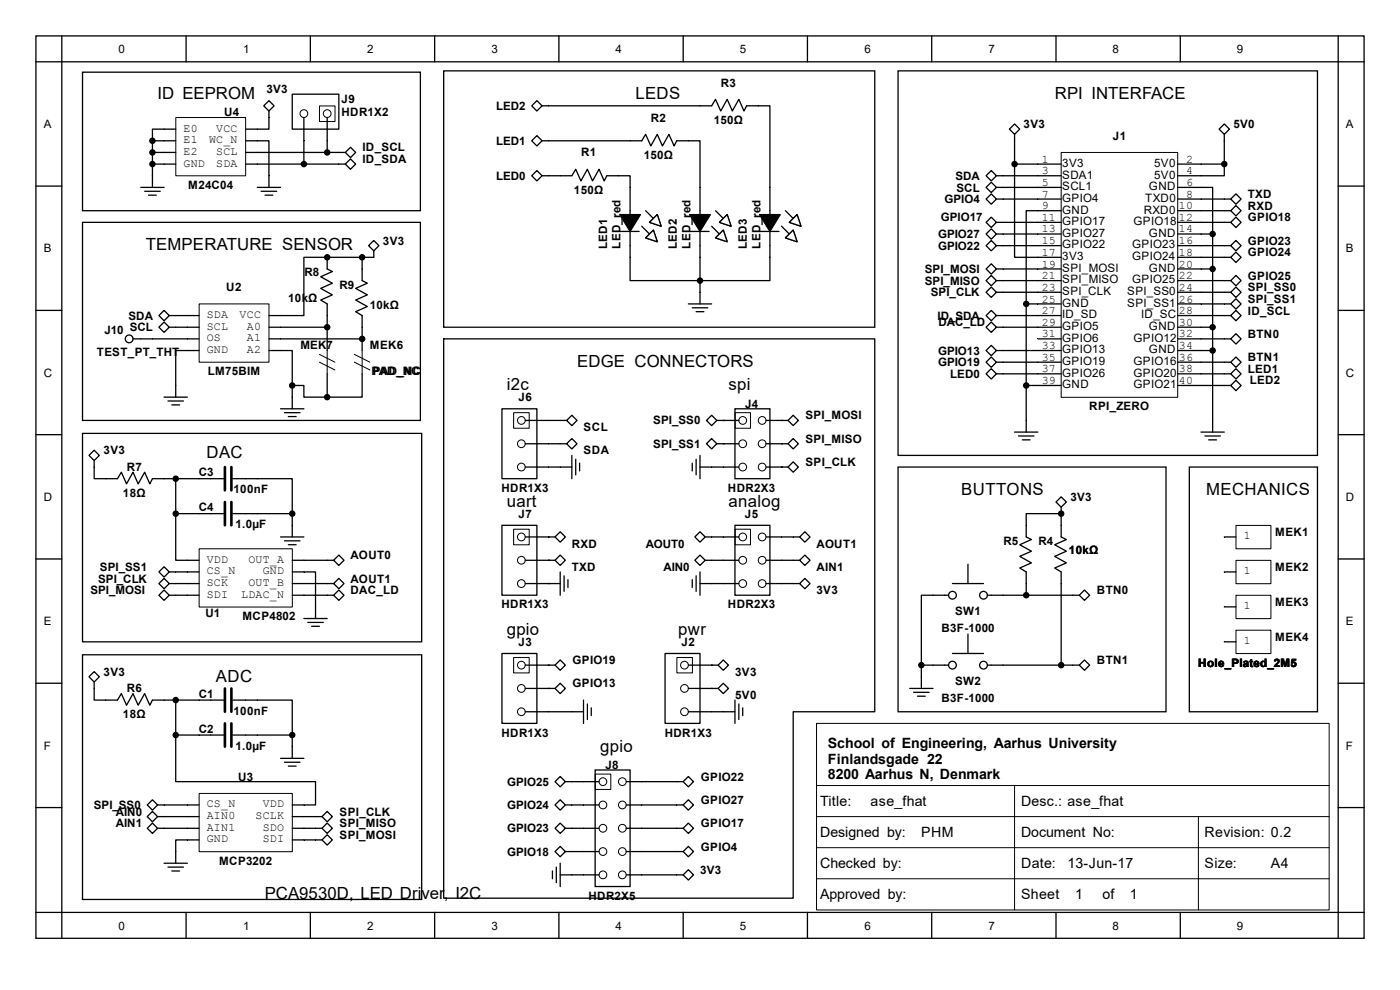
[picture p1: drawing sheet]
<svg xmlns="http://www.w3.org/2000/svg" width="297mm" height="210mm" viewBox="0 0 297 210" stroke-linecap="round" stroke-linejoin="round" font-family="sans-serif">
<g fill="none" stroke="#000" stroke-width=".27">
<path d="M7.6 7.6h281.8v191.5h-281.8zM7.6 13.1h281.8M13.1 7.6v191.5M39.5 7.6v5.5M65.8 7.6v5.5M92.2 7.6v5.5M118.6 7.6v5.5M144.9 7.6v5.5M171.3 7.6v5.5M197.7 7.6v5.5M224 7.6v5.5M250.4 7.6v5.5"/>
<path d="M283.9 7.6v191.5M7.6 39.5h5.5M283.9 39.5h5.5M161.1 49.1h4.2M163.3 44.7v7.4M165.8 48l1.7 1.6M166.6 44.7l1.7 1.6M168.3 48.8l.8 2.5-2.5-.8zM169.1 45.5l.8 2.5-2.4-.8zM7.6 65.8h5.5M39.8 66.9h2.4M39.8 69.4h2.4"/>
<path d="M39.8 71.9h2.4M39.8 74.4h2.4M57.1 66.9h2.4M57.1 69.4h2.4M57.1 71.9h2.4M57.1 74.4h2.4M283.9 65.8h5.5M7.6 92.2h5.5M283.9 92.2h5.5M7.6 118.6h5.5M259.7 113.9h2.5M283.9 118.6h5.5"/>
<path d="M259.7 121.3h2.5M259.7 128.7h2.5M259.7 136.2h2.5M7.6 144.9h5.5M283.9 144.9h5.5M7.6 171.3h5.5M283.9 171.3h5.5M7.6 193.6h281.8M39.5 193.6v5.5M65.8 193.6v5.5M92.2 193.6v5.5M118.6 193.6v5.5"/>
<path d="M144.9 193.6v5.5M171.3 193.6v5.5M197.7 193.6v5.5M224 193.6v5.5M250.4 193.6v5.5"/>
</g>
<path d="M42.2 64.5h14.9v12.3h-14.9zM262.2 111.5h7.4v4.9h-7.4zM262.2 118.9h7.4v4.9h-7.4zM262.2 126.3h7.4v4.9h-7.4zM262.2 133.7h7.4v4.9h-7.4zM173.2 153.5h108.8v39.5h-108.8zM173.2 166.6h108.8M173.2 173.2h108.8M173.2 179.8h108.8M215.2 166.6v26.4M254.2 173.2v19.8M173.2 186.4h108.8" fill="none" stroke="#000" stroke-width=".21"/>
<path d="M161.1 45.5h4.4l-2.2 3.6z" fill="#000" stroke="#000" stroke-width=".27"/>
<g fill="#fff" stroke="#000" stroke-width=".27">
<path d="M169.1 45.5l.8 2.5-2.4-.8z"/>
<path d="M168.3 48.8l.8 2.5-2.5-.8z"/>
</g>
<g fill="none" stroke="#000" stroke-width=".27">
<path d="M29.9 39.8h4.9M32.3 29.9h5M32.3 32.3h5M32.3 34.8h5M32.3 29.9v9.9M37.3 27.4h-5v2.5M52.1 29.9h5v9.9M52.1 27.4h2.5M52.1 32.3h2.5M52.1 34.8h2.5M54.6 39.8h4.9M71.9 32.3h1.4"/>
<path d="M71.9 34.8h1.4M74.4 33.7l1.1 1.1-1.1 1.1-1.1-1.1zM74.4 31.2l1.1 1.1-1.1 1.1-1.1-1.1zM118.8 37.3h2.5l.8-1.4 1.1 2.5 1.4-2.5 1.1 2.5 1.4-2.5 1.1 2.5 .5-1.1h2.5M163.3 39.8v4.9M209.2 37.3l1.1-1.1 1.1 1.1-1.1 1.1zM209.2 39.8l1.1-1.1 1.1 1.1-1.1 1.1zM211.4 37.3h13.7M211.4 39.8h13.7M220.2 34.8h4.9M249.8 39.8h7.5v9.8M249.8 34.8h5"/>
<path d="M249.8 37.3h5M30.7 40.6h3.3M31.5 41.4h1.7M55.4 40.6h3.3M56.2 41.4h1.7M131.5 49.1h4.1M133.7 44.7v7.4M136.1 48l1.7 1.6M137 44.7l1.6 1.6M137.8 47.2l1.6-1.7 .9 2.5zM138.6 48.8l.8 2.5-2.4-.8zM163.3 52.1v2.5"/>
<path d="M209.2 57.1l1.1-1.1 1.1 1.1-1.1 1.1zM209.2 59.5l1.1-1.1 1.1 1.1-1.1 1.1zM211.4 57.1h13.7M211.4 59.5h13.7M220.2 42.2h4.9M220.2 47.2h4.9M220.2 49.6h4.9M220.2 52.1h4.9M220.2 54.6h4.9M225.1 44.7h-7.4v19.8M249.8 42.2h11.3M249.8 44.7h11.3"/>
<path d="M249.8 47.2h5M249.8 49.6h7.5M249.8 52.1h5M249.8 54.6h5M249.8 57.1h7.5M249.8 59.5h5M257.3 49.6v42.1M261.1 42.2l1.1-1.1 1.1 1.1-1.1 1.1zM262.2 43.6l1.1 1.1-1.1 1.1-1.1-1.1zM209.2 62l1.1-1.1 1.1 1.1-1.1 1.1zM209.2 66.9l1.1-1.1 1.1 1.1-1.1 1.1zM211.4 62h13.7"/>
<path d="M211.4 66.9h13.7M217.7 64.5h7.4M217.7 64.5v27.2M220.2 69.4h4.9M220.2 71.9h4.9M220.2 74.4h4.9M220.2 76.8h4.9M220.2 79.3h4.9M249.8 62h11.3M249.8 64.5h11.3M249.8 66.9h11.3M249.8 69.4h7.5"/>
<path d="M249.8 71.9h5M249.8 74.4h7.5M249.8 76.8h5M249.8 79.3h5M261.1 66.9l1.1-1.1 1.1 1.1-1.1 1.1zM261.1 62l1.1-1.1 1.1 1.1-1.1 1.1zM262.2 63.4l1.1 1.1-1.1 1.1-1.1-1.1zM106.5 86.7h7.4v14.8h-7.4zM111.4 89.2h5M111.4 94.1h5M111.4 99.1h5M153.4 89.2h3.3"/>
<path d="M153.4 94.1h3.3M153.4 99.1h3.3M155.9 86.7h7.4v14.8h-7.4zM162.5 89.2h3.3M162.5 94.1h3.3M162.5 99.1h3.3M215.2 91.7h5M216.1 92.5h3.3M216.9 93.3h1.6M217.7 81.8h7.4M249.8 81.8h5M254.8 91.7h4.9"/>
<path d="M255.6 92.5h3.3M256.4 93.3h1.7M106.5 111.4h7.4v14.9h-7.4zM111.4 113.9h5M111.4 118.9h5M106.5 138.6h7.4v14.9h-7.4zM111.4 123.8h5M141.1 138.6h7.4v14.9h-7.4zM111.4 141.1h5M111.4 146h5M111.4 151h5M146 141.1h5"/>
<path d="M146 146h5M146 151h5"/>
</g>
<g fill="none" stroke="#000" stroke-width=".21">
<path d="M37.3 24.9h14.8v12.4h-14.8zM225.1 32.3h24.8v52h-24.8zM109 87.5h3.3v3.3h-3.3zM156 87.5h3.2v3.3h-3.2zM109 112.3h3.3v3.3h-3.3zM109 139.5h3.3v3.2h-3.3zM143.6 139.5h3.3v3.2h-3.3z"/>
<circle cx="110.6" cy="89.2" r=".82"/>
<circle cx="110.6" cy="99.1" r=".82"/>
<circle cx="110.6" cy="94.1" r=".82"/>
<circle cx="157.6" cy="94.1" r=".82"/>
<circle cx="157.6" cy="89.2" r=".82"/>
<circle cx="157.6" cy="99.1" r=".82"/>
<circle cx="161.7" cy="99.1" r=".82"/>
<circle cx="161.7" cy="89.2" r=".82"/>
<circle cx="161.7" cy="94.1" r=".82"/>
<circle cx="110.6" cy="113.9" r=".82"/>
<circle cx="110.6" cy="118.9" r=".82"/>
<circle cx="110.6" cy="123.8" r=".82"/>
<circle cx="110.6" cy="151" r=".82"/>
<circle cx="110.6" cy="141.1" r=".82"/>
<circle cx="110.6" cy="146" r=".82"/>
<circle cx="145.2" cy="141.1" r=".82"/>
<circle cx="145.2" cy="146" r=".82"/>
<circle cx="145.2" cy="151" r=".82"/>
</g>
<g fill="#000" stroke="#000" stroke-width=".27">
<path d="M131.5 45.5h4.4l-2.2 3.6z"/>
<circle cx="32.3" cy="32.3" r=".55"/>
<circle cx="32.3" cy="34.8" r=".55"/>
<circle cx="32.3" cy="29.9" r=".55"/>
<circle cx="257.3" cy="49.6" r=".55"/>
<circle cx="257.3" cy="57.1" r=".55"/>
<circle cx="217.7" cy="64.5" r=".55"/>
<circle cx="257.3" cy="69.4" r=".55"/>
<circle cx="257.3" cy="74.4" r=".55"/>
<circle cx="217.7" cy="81.8" r=".55"/>
</g>
<g fill="#fff" stroke="#000" stroke-width=".27">
<path d="M137.8 47.2l1.6-1.7 .9 2.5z"/>
<path d="M138.6 48.8l.8 2.5-2.4-.8z"/>
</g>
<path d="M133.7 39.8v4.9M133.7 52.1v2.5M146.3 49.1h4.1M148.5 44.7v7.4M151 48l1.6 1.6M151.8 44.7l1.6 1.6M152.6 47.2l1.7-1.7 .8 2.5zM153.4 48.8l.9 2.5-2.5-.8z" fill="none" stroke="#000" stroke-width=".27"/>
<path d="M146.3 45.5h4.4l-2.2 3.6z" fill="#000" stroke="#000" stroke-width=".27"/>
<g fill="#fff" stroke="#000" stroke-width=".27">
<path d="M152.6 47.2l1.7-1.7 .8 2.5z"/>
<path d="M153.4 48.8l.9 2.5-2.5-.8z"/>
</g>
<g fill="none" stroke="#000" stroke-width=".27">
<path d="M17.5 15.3h71.7v29.4h-71.7zM62 20h9.9v7.4h-9.9zM94.1 15h91.5v54.4h-91.5zM190.5 15h89v81.6h-89zM54.6 34.8h17.3M54.6 32.3h17.3M56 22.4l1.1-1 1.1 1-1.1 1.2zM57.1 23.6v3.8h-2.5M64.5 24.9v9.9M69.4 24.9v7.4M112.8 37.3l1.1-1.1 1.1 1.1-1.1 1.1zM112.8 29.9l1.1-1.1 1.1 1.1-1.1 1.1z"/>
<path d="M112.8 22.4l1.1-1 1.1 1-1.1 1.2zM115 29.9h21.1l.9-1.4 1.1 2.5 1.3-2.5 1.1 2.5 1.4-2.5 1.1 2.5 .6-1.1h4.9v14.8M115 22.4h36l.8-1.3 1.1 2.4 1.4-2.4 1.1 2.4 1.3-2.4 1.1 2.4 .6-1.1h4.9v17.4M115 37.3h3.8M131.2 37.3h2.5v2.5M214.1 27.4l1.1-1.1 1.1 1.1-1.1 1.1zM215.2 34.8v19.8h5M215.2 28.5v6.3M215.2 34.8h5M254.8 34.8h4.9M259.7 26.3l1.1 1.1-1.1 1.1-1.1-1.1zM259.7 34.8v2.5h-4.9"/>
<path d="M259.7 28.5v6.3M17.5 47.2h71.7v42h-71.7zM69.4 54.6h-4.9v12.3h-5M69.4 54.6v2.5l1.1 .5-2.5 1.1 2.5 1.4-2.5 1.1 2.5 1.4-2.5 1.1 1.4 .8v9.9M69.4 54.6h.1M76.8 54.6v4.9l1.1 .6-2.4 1.1 2.4 1.4-2.4 1.1 2.4 1.3-2.4 1.1 1.3 .8v7.5M79.3 51l1.1 1.1-1.1 1.1-1.1-1.1zM79.3 53.2v1.4h-9.9M133.7 54.6v4.9h29.6v-4.9M148.5 52.1v12.4M209.2 47.2l1.1-1.1 1.1 1.1-1.1 1.1zM209.2 42.2l1.1-1.1 1.1 1.1-1.1 1.1z"/>
<path d="M209.2 49.6l1.1-1.1 1.1 1.1-1.1 1.1zM209.2 52.1l1.1-1.1 1.1 1.1-1.1 1.1zM211.4 47.2h8.8M211.4 52.1h8.8M211.4 42.2h8.8M211.4 49.6h8.8M254.8 47.2h6.3M254.8 52.1h6.3M254.8 54.6h6.3M254.8 59.5h6.3M261.1 52.1l1.1-1.1 1.1 1.1-1.1 1.1zM261.1 59.5l1.1-1.1 1.1 1.1-1.1 1.1z"/>
<path d="M261.1 47.2l1.1-1.1 1.1 1.1-1.1 1.1zM262.2 53.5l1.1 1.1-1.1 1.1-1.1-1.1zM28.2 71.9h11.6M34.8 65.8l1.1 1.1-1.1 1.1-1.1-1.1zM34.8 68.3l1.1 1.1-1.1 1.1-1.1-1.1zM35.9 66.9h3.9M35.9 69.4h3.9M39.8 74.4h-2.5v9.8M59.5 74.4h2.5v7.4M59.5 69.4h9.9M59.5 71.9h17.3M69.4 79.3v4.9"/>
<path d="M76.8 79.3v4.9h-7.4M94.1 71.9h91.5v79.1h-17.3v39.5h-74.2zM146 64.5h5M146.9 65.3h3.3M147.7 66.1h1.6M209.2 69.4l1.1-1.1 1.1 1.1-1.1 1.1zM210.3 73.3l1.1 1.1-1.1 1.1-1.1-1.1zM210.3 78.2l1.1 1.1-1.1 1.1-1.1-1.1zM210.3 75.7l1.1 1.1-1.1 1.1-1.1-1.1zM211.4 69.4h8.8M211.4 79.3h8.8M211.4 74.4h8.8"/>
<path d="M211.4 76.8h8.8M254.8 79.3h6.3M254.8 71.9h6.3M254.8 76.8h6.3M261.1 79.3l1.1-1.1 1.1 1.1-1.1 1.1zM261.1 71.9l1.1-1.1 1.1 1.1-1.1 1.1zM261.1 76.8l1.1-1.1 1.1 1.1-1.1 1.1zM17.5 91.9h72v44.3h-72zM18.9 96.6l1.1-1.1 1.1 1.1-1.1 1.1zM20 97.7v3.8h4.9l.8-1.3 1.1 2.4 1.4-2.4 1.1 2.4 1.4-2.4 1.1 2.4 .5-1.1h15.1M34.8 84.2h5M35.6 85.1h3.3"/>
<path d="M36.5 85.9h1.6M59.5 86.7h5M60.3 87.5h3.3M61.2 88.4h1.6M62 81.8h2.5v2.4h4.9M62 81.8v4.9M116.4 99.1h4.9M116.4 89.2h3.8M116.4 94.1h3.8M120.2 89.2l1.1-1.1 1.1 1.1-1.1 1.1zM121.3 93l1.1 1.1-1.1 1.1-1.1-1.1zM121.3 96.6v4.9"/>
<path d="M122.1 97.4v3.3M123 98.3v1.6M146.9 98.3v1.6M147.7 97.4v3.3M148.5 96.6v4.9M148.5 99.1h4.9M149.9 89.2l1.1-1.1 1.1 1.1-1.1 1.1zM151 93l1.1 1.1-1.1 1.1-1.1-1.1zM152.1 89.2h1.3M152.1 94.1h1.3M153.4 89.2h.1M153.4 94.1h.1"/>
<path d="M165.8 89.2h.1M165.8 94.1h.1M165.8 99.1h.1M165.8 99.1h1.4M165.8 89.2h1.4M165.8 94.1h1.4M167.2 89.2l1.1-1.1 1.1 1.1-1.1 1.1zM167.2 99.1l1.1-1.1 1.1 1.1-1.1 1.1zM168.3 93l1.1 1.1-1.1 1.1-1.1-1.1zM190.5 99.1h56.9v51.9h-56.9zM252.3 99.1h27.2v51.9h-27.2zM254.8 81.8h6.3"/>
<path d="M261.1 81.8l1.1-1.1 1.1 1.1-1.1 1.1zM37.3 109v9.9h4.9M37.3 101.5v7.5M37.3 109h10.1M49.4 101.5h12.6v7.5M49.4 109h12.6M59.5 113.9h5M60.3 114.7h3.3M61.2 115.6h1.6M62 109v4.9M62 118.9h8.8M70.8 118.9l1.1-1.1 1.1 1.1-1.1 1.1z"/>
<path d="M116.4 113.9h.1M116.4 118.9h.1M116.4 113.9h1.3M116.4 118.9h1.3M117.7 113.9l1.1-1.1 1.1 1.1-1.1 1.1zM117.7 118.9l1.1-1.1 1.1 1.1-1.1 1.1zM147.4 113.9l1.1-1.1 1.1 1.1-1.1 1.1zM147.4 118.9l1.1-1.1 1.1 1.1-1.1 1.1zM149.6 113.9h7.1M149.6 118.9h7.1M155.9 111.4h7.4v14.9h-7.4zM162.5 113.9h7.2"/>
<path d="M162.5 118.9h7.2M169.7 113.9l1.1-1.1 1 1.1-1 1.1zM169.7 118.9l1.1-1.1 1 1.1-1 1.1zM205.4 119.7v4.1M224 106.5l1.1-1.1 1.1 1.1-1.1 1.1zM225.1 107.6v6.3l1.1 .6-2.4 1.1 2.4 1.3-2.4 1.1 2.4 1.4-2.4 1.1 1.3 .8v19.8M225.1 109h-7.4v4.9l1.1 .6-2.5 1.1 2.5 1.3-2.5 1.1 2.5 1.4-2.5 1.1 1.4 .8v5M17.5 138.9h72v51.9h-72zM34.8 125.2l1.1 1.1-1.1 1.1-1.1-1.1zM34.8 122.7l1.1 1.1-1.1 1.1-1.1-1.1zM34.8 120.2l1.1 1.1-1.1 1.1-1.1-1.1zM35.9 123.8h6.3"/>
<path d="M35.9 126.3h6.3M35.9 121.3h6.3M62 121.3h4.9v9.9M62 123.8h8.8M62 126.3h8.8M64.5 131.2h4.9M65.3 132h3.3M66.1 132.9h1.7M70.8 123.8l1.1-1.1 1.1 1.1-1.1 1.1zM71.9 125.2l1.1 1.1-1.1 1.1-1.1-1.1zM116.4 123.8h.1M116.4 123.8h2.4"/>
<path d="M118.8 121.3v5M119.7 122.2v3.2M120.5 123v1.6M146.9 123v1.6M147.7 122.2v3.2M148.5 121.3v5M148.5 123.8h8.2M162.5 123.8h7.2M169.7 123.8l1.1-1.1 1 1.1-1 1.1zM201.2 126.3h-5.7v14.8M202.1 123.8h6.6M202.1 138.6h6.6"/>
<path d="M205.4 134.5v4.1M209.5 126.3h19.5M230.1 125.2l1.1 1.1-1.1 1.1-1.1-1.1zM20 142.5l1.1 1.1-1.1 1.1-1.1-1.1zM20 144.7v3.8h4.9l.8-1.4 1.1 2.5 1.4-2.5 1.1 2.5 1.4-2.5 1.1 2.5 .5-1.1h15.1M37.3 155.9v9.9h29.6v5h-4.9M37.3 148.5v7.4M37.3 155.9h10.1M49.4 148.5h12.6v7.4M49.4 155.9h12.6M62 155.9v5M116.4 141.1h.1"/>
<path d="M116.4 146h.1M116.4 141.1h1.3M116.4 146h1.3M116.4 151h7.4M117.7 141.1l1.1-1.1 1.1 1.1-1.1 1.1zM118.8 144.9l1.1 1.1-1.1 1.1-1.1-1.1zM123.8 148.5v5M124.6 149.3v3.3M125.4 150.2v1.6M151 141.1h.1M151 146h.1M151 141.1h1.3"/>
<path d="M151 146h1.3M151 151h4.9M152.3 141.1l1.1-1.1 1.1 1.1-1.1 1.1zM153.4 144.9l1.1 1.1-1.1 1.1-1.1-1.1zM155.9 148.5v5M156.7 149.3v3.3M157.6 150.2v1.6M193 146h4.9M193.8 146.9h3.3M194.6 147.7h1.7M195.5 141.1h5.7M195.5 141.1v4.9"/>
<path d="M209.5 141.1h19.5M229 141.1l1.1-1.1 1.1 1.1-1.1 1.1zM31.2 173.2l1.1-1.1 1.1 1.1-1.1 1.1zM32.3 169.7l1.1 1.1-1.1 1.1-1.1-1.1zM32.3 174.6l1.1 1.1-1.1 1.1-1.1-1.1zM33.4 170.8h8.8M33.4 173.2h8.8M33.4 175.7h8.8M42.2 178.2h-4.9v4.9M59.5 160.9h5M60.3 161.7h3.3M61.2 162.5h1.6"/>
<path d="M62 173.2h6.3M62 175.7h6.3M62 178.2h6.3M68.3 178.2l1.1-1.1 1.1 1.1-1.1 1.1zM68.3 173.2l1.1-1.1 1.1 1.1-1.1 1.1zM69.4 174.6l1.1 1.1-1.1 1.1-1.1-1.1zM118.8 164.7l1.1 1.1-1.1 1.1-1.1-1.1zM118.8 169.7l1.1 1.1-1.1 1.1-1.1-1.1zM118.8 174.6l1.1 1.1-1.1 1.1-1.1-1.1zM118.8 179.6l1.1 1-1.1 1.1-1.1-1.1zM119.9 170.8h7.2M119.9 175.7h7.2"/>
<path d="M119.9 165.8h7.2M126.3 163.3h7.4v24.8h-7.4zM132.9 170.8h12M132.9 175.7h12M132.9 165.8h12M144.9 170.8l1.1-1.1 1.1 1.1-1.1 1.1zM146 164.7l1.1 1.1-1.1 1.1-1.1-1.1zM146 174.6l1.1 1.1-1.1 1.1-1.1-1.1zM34.8 183.1h5M35.6 183.9h3.3M36.5 184.8h1.6M117.2 184.8v1.6"/>
<path d="M118 183.9v3.3M118.8 183.1v5M118.8 185.6h8.3M119.9 180.6h7.2M132.9 185.6h12M132.9 180.6h12M144.9 180.6l1.1-1 1.1 1-1.1 1.1zM146 184.5l1.1 1.1-1.1 1.1-1.1-1.1z"/>
<circle cx="27.4" cy="71.9" r=".82"/>
<circle cx="202.1" cy="126.3" r=".82"/>
<circle cx="208.7" cy="126.3" r=".82"/>
<circle cx="202.1" cy="141.1" r=".82"/>
<circle cx="208.7" cy="141.1" r=".82"/>
</g>
<g fill="#000" stroke="#000" stroke-width=".27">
<circle cx="64.5" cy="34.8" r=".55"/>
<circle cx="69.4" cy="32.3" r=".55"/>
<circle cx="215.2" cy="34.8" r=".55"/>
<circle cx="259.7" cy="34.8" r=".55"/>
<circle cx="69.4" cy="54.6" r=".55"/>
<circle cx="76.8" cy="54.6" r=".55"/>
<circle cx="148.5" cy="59.5" r=".55"/>
<circle cx="69.4" cy="69.4" r=".55"/>
<circle cx="76.8" cy="71.9" r=".55"/>
<circle cx="62" cy="81.8" r=".55"/>
<circle cx="69.4" cy="84.2" r=".55"/>
<circle cx="37.3" cy="109" r=".55"/>
<circle cx="37.3" cy="101.6" r=".55"/>
<circle cx="62" cy="109" r=".55"/>
<circle cx="225.1" cy="109" r=".55"/>
<circle cx="217.7" cy="126.3" r=".55"/>
<circle cx="37.3" cy="148.5" r=".55"/>
<circle cx="37.3" cy="155.9" r=".55"/>
<circle cx="62" cy="155.9" r=".55"/>
<circle cx="195.5" cy="141.1" r=".55"/>
<circle cx="225.1" cy="141.1" r=".55"/>
</g>
<g fill="none" stroke="#000" stroke-width=".21">
<path d="M67.8 22.5h3.3v3.3h-3.3zM67.8 75.2l3.3 1.6M67.8 76.8l3.3 1.7M69.4 74.4v4.9M75.2 75.2l3.3 1.6M75.2 76.8l3.3 1.7M76.8 74.4v4.9M42.2 116.4h19.8v12.4h-19.8zM156 112.3h3.2v3.3h-3.2zM42.2 168.3h19.8v12.4h-19.8zM126.3 164.2h3.3v3.3h-3.3z"/>
<circle cx="64.5" cy="24.1" r=".82"/>
<circle cx="69.4" cy="24.1" r=".82"/>
<circle cx="157.6" cy="113.9" r=".82"/>
<circle cx="157.6" cy="118.9" r=".82"/>
<circle cx="161.7" cy="113.9" r=".82"/>
<circle cx="161.7" cy="118.9" r=".82"/>
<circle cx="157.6" cy="123.8" r=".82"/>
<circle cx="161.7" cy="123.8" r=".82"/>
<circle cx="127.9" cy="170.8" r=".82"/>
<circle cx="127.9" cy="165.8" r=".82"/>
<circle cx="127.9" cy="175.7" r=".82"/>
<circle cx="132" cy="175.7" r=".82"/>
<circle cx="132" cy="165.8" r=".82"/>
<circle cx="132" cy="170.8" r=".82"/>
<circle cx="127.9" cy="180.6" r=".82"/>
<circle cx="127.9" cy="185.6" r=".82"/>
<circle cx="132" cy="180.6" r=".82"/>
<circle cx="132" cy="185.6" r=".82"/>
</g>
<path d="M47.7 99.1v4.9M49.1 99.1v4.9M47.7 106.5v4.9M49.1 106.5v4.9M47.7 146v5M47.7 153.5v4.9M49.1 146v5M49.1 153.5v4.9" fill="none" stroke="#000" stroke-width=".55"/>
<g font-size="3.6">
<text x="33.4" y="21">ID EEPROM</text>
<text x="134.8" y="21">LEDS</text>
<text x="223.8" y="21">RPI INTERFACE</text>
<text x="30.9" y="53.1">TEMPERATURE SENSOR</text>
<text x="122.4" y="77.9">EDGE CONNECTORS</text>
<text x="107.5" y="82.8">i2c</text>
<text x="154.6" y="82.8">spi</text>
<text x="43.8" y="97.1">DAC</text>
<text x="107.5" y="107.5">uart</text>
<text x="154.6" y="107.5">analog</text>
<text x="203.9" y="105">BUTTONS</text>
<text x="255.9" y="105">MECHANICS</text>
<text x="107.5" y="134.7">gpio</text>
<text x="143.8" y="134.7">pwr</text>
<text x="45.8" y="144.6">ADC</text>
<text x="127.3" y="159.4">gpio</text>
<text x="56.2" y="190.8">PCA9530D, LED Driver, I2C</text>
</g>
<g font-size="3">
<text x="175.6" y="158.7">School of Engineering, Aarhus University</text>
<text x="175.6" y="162">Finlandsgade 22</text>
<text x="175.6" y="165.3">8200 Aarhus N, Denmark</text>
<text x="174" y="171">Title:</text>
<text x="184.7" y="171">ase_fhat</text>
<text x="216.6" y="171">Desc.: ase_fhat</text>
<text x="174" y="177.6">Designed by:</text>
<text x="195.4" y="177.6">PHM</text>
<text x="216.6" y="177.6">Document No:</text>
<text x="255.6" y="177.6">Revision: 0.2</text>
<text x="174" y="184.2">Checked by:</text>
<text x="216.6" y="184.2">Date:</text>
<text x="226.4" y="184.2">13-Jun-17</text>
<text x="255.6" y="184.2">Size:</text>
<text x="269.6" y="184.2">A4</text>
<text x="174" y="190.8">Approved by:</text>
<text x="216.6" y="190.8">Sheet</text>
<text x="228.1" y="190.8">1</text>
<text x="233.9" y="190.8">of</text>
<text x="239.7" y="190.8">1</text>
</g>
<g font-size="2.5">
<text x="25.1" y="11.2">0</text>
<text x="51.6" y="11.2">1</text>
<text x="77.9" y="11.2">2</text>
<text x="104.3" y="11.2">3</text>
<text x="130.6" y="11.2">4</text>
<text x="157" y="11.2">5</text>
<text x="183.4" y="11.2">6</text>
<text x="209.7" y="11.2">7</text>
<text x="236.1" y="11.2">8</text>
<text x="262.4" y="11.2">9</text>
<text x="56.5" y="19.8">3V3</text>
<text x="72.5" y="21.9">J9</text>
<text x="105.2" y="23.3">LED2</text>
<text x="152.9" y="18.4">R3</text>
<text x="9.3" y="27.2">A</text>
<text x="38.9" y="27.9">E0</text>
<text x="45.9" y="27.9">VCC</text>
<text x="47.5" y="24.7">U4</text>
<text x="72.4" y="24.7">HDR1X2</text>
<text x="138" y="25.8">R2</text>
<text x="151.4" y="26.3">150Ω</text>
<text x="217.2" y="27.2">3V3</text>
<text x="236.1" y="29.6">J1</text>
<text x="261.7" y="27.2">5V0</text>
<text x="285.5" y="27.2">A</text>
<text x="38.9" y="30.4">E1</text>
<text x="38.9" y="32.9">E2</text>
<text x="38.9" y="35.3">GND</text>
<text x="44.4" y="30.4">WC_N</text>
<text x="45.9" y="35.3">SDA</text>
<text x="45.9" y="32.9">SCL</text>
<text x="76.9" y="34.6">ID_SDA</text>
<text x="76.9" y="32.1">ID_SCL</text>
<text x="105.2" y="30.7">LED1</text>
<text x="123.3" y="33.2">R1</text>
<text x="136.6" y="33.7">150Ω</text>
<text x="221" y="34.5">1</text>
<text x="225.3" y="35.4">3V3</text>
<text x="244.9" y="35.4">5V0</text>
<text x="251.6" y="34.5">2</text>
<text x="39.9" y="40.1">M24C04</text>
<text x="105.2" y="38.1">LED0</text>
<text x="121.8" y="41.2">150Ω</text>
<text x="202.7" y="38.1">SDA</text>
<text x="202.9" y="40.6">SCL</text>
<text x="221" y="37">3</text>
<text x="221" y="39.5">5</text>
<text x="221" y="41.9">7</text>
<text x="225.3" y="37.9">SDA1</text>
<text x="225.3" y="40.3">SCL1</text>
<text x="243.8" y="40.3">GND</text>
<text x="244.9" y="37.9">5V0</text>
<text x="251.6" y="41.9">8</text>
<text x="251.6" y="39.5">6</text>
<text x="251.6" y="37">4</text>
<text x="264.7" y="42">TXD</text>
<text x="199.6" y="46.9">GPIO17</text>
<text x="200.4" y="43.1">GPIO4</text>
<text x="221" y="44.4">9</text>
<text x="221" y="46.9">11</text>
<text x="225.3" y="42.8">GPIO4</text>
<text x="225.3" y="45.3">GND</text>
<text x="225.3" y="47.8">GPIO17</text>
<text x="240.5" y="47.8">GPIO18</text>
<text x="242.7" y="45.3">RXD0</text>
<text x="243" y="42.8">TXD0</text>
<text x="250.1" y="46.9">12</text>
<text x="250.1" y="44.4">10</text>
<text x="264.7" y="44.4">RXD</text>
<text x="264.7" y="46.9">GPIO18</text>
<text x="9.3" y="53.6">B</text>
<text x="81.2" y="51.9">3V3</text>
<text x="128.8" y="52.9" transform="rotate(-90 128.8 52.9)">LED1</text>
<text x="131.7" y="52.8" transform="rotate(-90 131.7 52.8)">LED_red</text>
<text x="143.6" y="52.9" transform="rotate(-90 143.6 52.9)">LED2</text>
<text x="146.5" y="52.8" transform="rotate(-90 146.5 52.8)">LED_red</text>
<text x="158.5" y="52.9" transform="rotate(-90 158.5 52.9)">LED3</text>
<text x="161.3" y="52.8" transform="rotate(-90 161.3 52.8)">LED_red</text>
<text x="199" y="50.5">GPIO27</text>
<text x="199" y="53">GPIO22</text>
<text x="221" y="49.3">13</text>
<text x="221" y="51.8">15</text>
<text x="225.3" y="50.2">GPIO27</text>
<text x="225.3" y="52.7">GPIO22</text>
<text x="240.2" y="52.7">GPIO23</text>
<text x="243.8" y="50.2">GND</text>
<text x="250.1" y="51.8">16</text>
<text x="250.1" y="49.3">14</text>
<text x="264.7" y="51.9">GPIO23</text>
<text x="285.5" y="53.6">B</text>
<text x="64.6" y="58.5">R8</text>
<text x="196.2" y="57.9">SPI_MOSI</text>
<text x="221" y="54.3">17</text>
<text x="221" y="56.8">19</text>
<text x="221" y="59.2">21</text>
<text x="225.3" y="55.2">3V3</text>
<text x="225.3" y="57.7">SPI_MOSI</text>
<text x="240.2" y="55.2">GPIO24</text>
<text x="243.8" y="57.7">GND</text>
<text x="250.1" y="59.2">22</text>
<text x="250.1" y="56.8">20</text>
<text x="250.1" y="54.3">18</text>
<text x="264.7" y="54.4">GPIO24</text>
<text x="264.7" y="59.3">GPIO25</text>
<text x="48" y="61.8">U2</text>
<text x="61.1" y="64">10kΩ</text>
<text x="72" y="61.2">R9</text>
<text x="78.4" y="65.6">10kΩ</text>
<text x="196.2" y="60.4">SPI_MISO</text>
<text x="197.5" y="62.9">SPI_CLK</text>
<text x="221" y="61.7">23</text>
<text x="221" y="64.2">25</text>
<text x="225.3" y="60.1">SPI_MISO</text>
<text x="225.3" y="62.6">SPI_CLK</text>
<text x="225.3" y="65.1">GND</text>
<text x="239.1" y="62.6">SPI_SS0</text>
<text x="239.1" y="65.1">SPI_SS1</text>
<text x="240.2" y="60.1">GPIO25</text>
<text x="250.1" y="64.2">26</text>
<text x="250.1" y="61.7">24</text>
<text x="264.7" y="64.3">SPI_SS1</text>
<text x="264.7" y="61.8">SPI_SS0</text>
<text x="22.1" y="70.8">J10 SCL</text>
<text x="27.3" y="67.8">SDA</text>
<text x="43.9" y="67.5">SDA</text>
<text x="43.9" y="69.9">SCL</text>
<text x="50.8" y="67.5">VCC</text>
<text x="52.4" y="69.9">A0</text>
<text x="198.9" y="67.8">ID_SDA</text>
<text x="199.1" y="69.2">DAC_LD</text>
<text x="221" y="66.6">27</text>
<text x="221" y="69.1">29</text>
<text x="221" y="71.6">31</text>
<text x="225.3" y="67.5">ID_SD</text>
<text x="225.3" y="70">GPIO5</text>
<text x="242.1" y="67.5">ID_SC</text>
<text x="243.8" y="70">GND</text>
<text x="250.1" y="71.6">32</text>
<text x="250.1" y="69.1">30</text>
<text x="250.1" y="66.6">28</text>
<text x="264.7" y="66.7">ID_SCL</text>
<text x="264.7" y="71.7">BTN0</text>
<text x="20.5" y="75.5">TEST_PT_THT</text>
<text x="43.9" y="72.4">OS</text>
<text x="43.9" y="74.9">GND</text>
<text x="52.4" y="74.9">A2</text>
<text x="52.4" y="72.4">A1</text>
<text x="63.8" y="74.1">MEK7</text>
<text x="78.5" y="74.1">MEK6</text>
<text x="199" y="75.2">GPIO13</text>
<text x="199" y="77.7">GPIO19</text>
<text x="221" y="74">33</text>
<text x="221" y="76.5">35</text>
<text x="225.3" y="72.5">GPIO6</text>
<text x="225.3" y="75">GPIO13</text>
<text x="225.3" y="77.4">GPIO19</text>
<text x="240.5" y="72.5">GPIO12</text>
<text x="240.5" y="77.4">GPIO16</text>
<text x="243.8" y="75">GND</text>
<text x="250.1" y="76.5">36</text>
<text x="250.1" y="74">34</text>
<text x="264.7" y="76.6">BTN1</text>
<text x="9.3" y="79.9">C</text>
<text x="44.1" y="79.6">LM75BIM</text>
<text x="79.1" y="79.6">PAD_NC</text>
<text x="201.6" y="80.2">LED0</text>
<text x="221" y="79">37</text>
<text x="221" y="81.5">39</text>
<text x="225.3" y="79.9">GPIO26</text>
<text x="225.3" y="82.4">GND</text>
<text x="240.5" y="79.9">GPIO20</text>
<text x="240.5" y="82.4">GPIO21</text>
<text x="250.1" y="81.5">40</text>
<text x="250.1" y="79">38</text>
<text x="264.7" y="79.1">LED1</text>
<text x="265.1" y="81.5">LED2</text>
<text x="285.5" y="79.9">C</text>
<text x="110" y="85.1">J6</text>
<text x="158.1" y="86.5">J4</text>
<text x="170.9" y="88.9">SPI_MOSI</text>
<text x="231.1" y="87">RPI_ZERO</text>
<text x="123.8" y="91.4">SCL</text>
<text x="138.6" y="90">SPI_SS0</text>
<text x="138.6" y="95">SPI_SS1</text>
<text x="170.9" y="93.9">SPI_MISO</text>
<text x="22" y="96.4">3V3</text>
<text x="26.9" y="99.9">R7</text>
<text x="42.2" y="101">C3</text>
<text x="123.8" y="96.4">SDA</text>
<text x="170.9" y="98.8">SPI_CLK</text>
<text x="9.3" y="106.3">D</text>
<text x="26.1" y="105.5">18Ω</text>
<text x="49.5" y="104.6">100nF</text>
<text x="106.4" y="104.4">HDR1X3</text>
<text x="154.4" y="104.4">HDR2X3</text>
<text x="227.1" y="106.3">3V3</text>
<text x="285.5" y="106.3">D</text>
<text x="42.2" y="108.5">C4</text>
<text x="50" y="112">1.0µF</text>
<text x="110" y="109.9">J7</text>
<text x="158" y="109.9">J5</text>
<text x="270.6" y="113.7">MEK1</text>
<text x="43.9" y="119.4">VDD</text>
<text x="52.7" y="119.4">OUT_A</text>
<text x="74.3" y="118.6">AOUT0</text>
<text x="121.3" y="116.2">RXD</text>
<text x="137" y="116.2">AOUT0</text>
<text x="173.2" y="116.2">AOUT1</text>
<text x="212.9" y="115.6">R5</text>
<text x="220.3" y="115.6">R4</text>
<text x="226.8" y="117.5">10kΩ</text>
<text x="263.9" y="114.4">1</text>
<text x="20.8" y="123.6">SPI_CLK</text>
<text x="21.2" y="121.1">SPI_SS1</text>
<text x="43.9" y="121.8">CS_N</text>
<text x="43.9" y="124.3">SCK</text>
<text x="52.7" y="124.3">OUT_B</text>
<text x="55.8" y="121.8">GND</text>
<text x="74.3" y="123.6">AOUT1</text>
<text x="121.3" y="121.1">TXD</text>
<text x="140.8" y="121.1">AIN0</text>
<text x="173.2" y="121.1">AIN1</text>
<text x="263.9" y="121.8">1</text>
<text x="270.6" y="121.1">MEK2</text>
<text x="19.2" y="126">SPI_MOSI</text>
<text x="43.6" y="131">U1</text>
<text x="43.9" y="126.8">SDI</text>
<text x="51.2" y="126.8">LDAC_N</text>
<text x="51.4" y="131.5">MCP4802</text>
<text x="74.3" y="126">DAC_LD</text>
<text x="106.4" y="129.1">HDR1X3</text>
<text x="154.4" y="129.1">HDR2X3</text>
<text x="173.2" y="126">3V3</text>
<text x="202.6" y="130.4">SW1</text>
<text x="232.7" y="126">BTN0</text>
<text x="263.9" y="129.2">1</text>
<text x="270.6" y="128.5">MEK3</text>
<text x="9.3" y="132.6">E</text>
<text x="110" y="137">J3</text>
<text x="144.6" y="137">J2</text>
<text x="199.7" y="134">B3F-1000</text>
<text x="263.9" y="136.7">1</text>
<text x="270.6" y="135.9">MEK4</text>
<text x="285.5" y="132.6">E</text>
<text x="22" y="143.3">3V3</text>
<text x="121.5" y="140.9">GPIO19</text>
<text x="156" y="143.3">3V3</text>
<text x="232.7" y="140.9">BTN1</text>
<text x="254.2" y="141.4">Hole_Plated_2M5</text>
<text x="26.9" y="146.9">R6</text>
<text x="42.2" y="148">C1</text>
<text x="121.5" y="145.8">GPIO13</text>
<text x="156" y="148.3">5V0</text>
<text x="199.7" y="148.8">B3F-1000</text>
<text x="202.6" y="145.2">SW2</text>
<text x="26.1" y="152.4">18Ω</text>
<text x="42.2" y="155.4">C2</text>
<text x="49.5" y="151.6">100nF</text>
<text x="9.3" y="159">F</text>
<text x="50" y="159">1.0µF</text>
<text x="106.4" y="156.3">HDR1X3</text>
<text x="141" y="156.3">HDR1X3</text>
<text x="285.5" y="159">F</text>
<text x="50.5" y="165.6">U3</text>
<text x="107.6" y="166.7">GPIO25</text>
<text x="128.4" y="163.1">J8</text>
<text x="148.7" y="165.6">GPIO22</text>
<text x="19.9" y="171.6">SPI_SS0</text>
<text x="24.6" y="173">AIN0</text>
<text x="43.9" y="171.3">CS_N</text>
<text x="43.9" y="173.7">AIN0</text>
<text x="54.2" y="173.7">SCLK</text>
<text x="55.8" y="171.3">VDD</text>
<text x="72.1" y="173">SPI_CLK</text>
<text x="107.6" y="171.6">GPIO24</text>
<text x="148.7" y="170.5">GPIO27</text>
<text x="24.6" y="175.5">AIN1</text>
<text x="43.9" y="176.2">AIN1</text>
<text x="43.9" y="178.7">GND</text>
<text x="55.8" y="178.7">SDI</text>
<text x="55.8" y="176.2">SDO</text>
<text x="72.1" y="178">SPI_MOSI</text>
<text x="72.1" y="175.5">SPI_MISO</text>
<text x="107.6" y="176.6">GPIO23</text>
<text x="148.7" y="175.5">GPIO17</text>
<text x="46.5" y="183.4">MCP3202</text>
<text x="107.6" y="181.5">GPIO18</text>
<text x="148.5" y="185.4">3V3</text>
<text x="148.7" y="180.4">GPIO4</text>
<text x="124.8" y="190.8">HDR2X5</text>
<text x="25.1" y="197.2">0</text>
<text x="51.6" y="197.2">1</text>
<text x="77.9" y="197.2">2</text>
<text x="104.3" y="197.2">3</text>
<text x="130.6" y="197.2">4</text>
<text x="157" y="197.2">5</text>
<text x="183.4" y="197.2">6</text>
<text x="209.7" y="197.2">7</text>
<text x="236.1" y="197.2">8</text>
<text x="262.4" y="197.2">9</text>
</g>
</svg>
